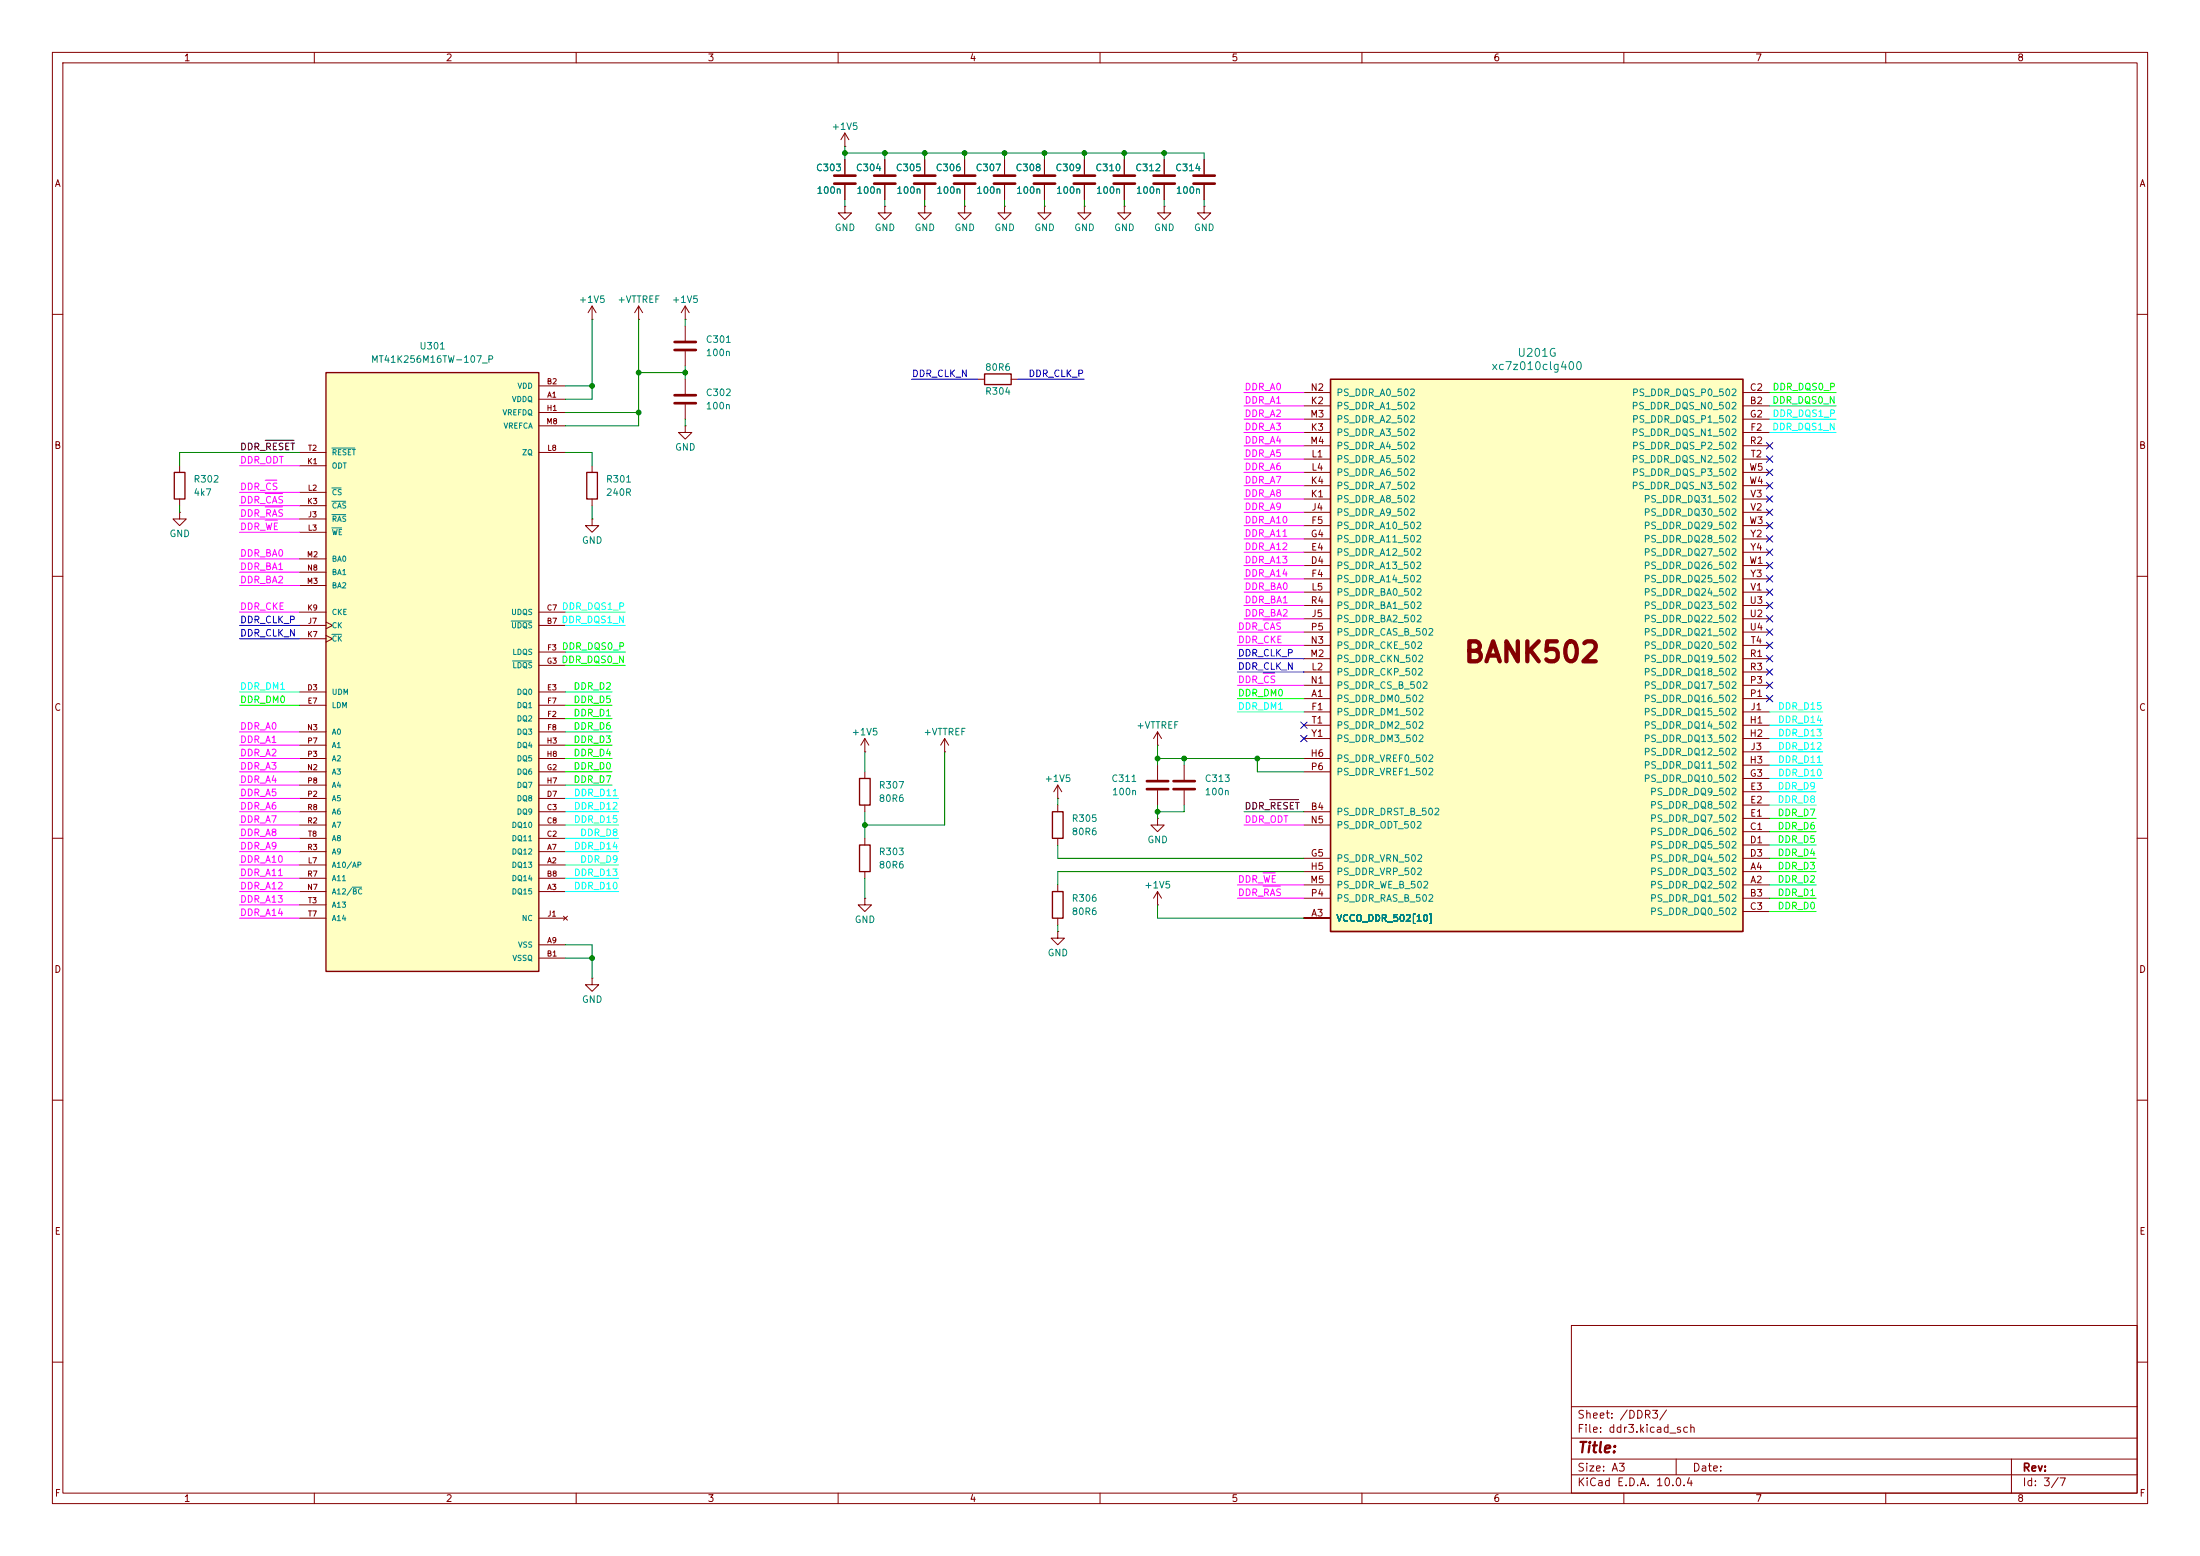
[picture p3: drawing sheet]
<svg xmlns="http://www.w3.org/2000/svg" width="420mm" height="297mm" viewBox="0 0 420 297" stroke-linecap="round" stroke-linejoin="round" font-family="sans-serif">
<g fill="none" stroke="#840000" stroke-width=".19">
<path d="M10 10h400v277h-400zM12 12h396v273h-396zM60 10v2M110 10v2M160 10v2M210 10v2M260 10v2M310 10v2M360 10v2M176.5 39.4v1.2h1.3l-1.3 1.3-1.2-1.3h1.2M176.5 39.4h.1M176.5 30.5v2.8"/>
<path d="M176.5 35.3v2.8M184.1 39.4v1.2h1.3l-1.3 1.3-1.2-1.3h1.2M184.1 39.4h.1M207 39.4v1.2h1.3l-1.3 1.3-1.3-1.3h1.3M207 39.4h.1M207 30.5v2.8M207 35.3v2.8M214.6 39.4v1.2h1.3l-1.3 1.3-1.2-1.3h1.2M214.6 39.4h.1M214.6 30.5v2.8M214.6 35.3v2.8M222.2 30.5v2.8"/>
<path d="M222.2 35.3v2.8M10 60h2M408 60h2M10 110h2M408 110h2M221 139.7l-.8 1.3M221 139.7l.7 1.3M221 139.7v2.5M10 160h2M221 142.2h.1M408 160h2M201.9 177.8v1.3h1.3l-1.3 1.2-1.2-1.2h1.2"/>
<path d="M201.9 177.8h.1M10 210h2M408 210h2M300 253h108v32h-108zM10 260h2M300 278.5h108M300 274.5h108M300 268.5h108M320 278.5v3M384 278.5v6.5M408 260h2M60 285v2"/>
<path d="M110 285v2M160 285v2M210 285v2M260 285v2M300 281.5h108M310 285v2M360 285v2"/>
</g>
<path d="M174.5 33.5h4.1M174.5 35.1h4.1M205 33.5h4M205 35.1h4M212.6 33.5h4.1M212.6 35.1h4.1M220.2 33.5h4.1M220.2 35.1h4.1" fill="none" stroke="#840000" stroke-width=".51"/>
<path d="M62.2 71.1h40.7v114.3h-40.7z" fill="#ffffc2"/>
<path d="M62.2 71.1h40.7v114.3h-40.7zM188 71.4h5v2h-5zM33.3 90.2h2v5.1h-2zM112 90.2h2v5.1h-2zM200.9 154.9h2v5.1h-2z" fill="none" stroke="#840000" stroke-width=".25"/>
<g fill="none" stroke="#840000" stroke-width=".19">
<path d="M161.3 39.4v1.2h1.3l-1.3 1.3-1.3-1.3h1.3M161.3 39.4h.1M161.3 30.5v2.8M161.3 35.3v2.8M184.1 30.5v2.8M184.1 35.3v2.8M191.8 30.5v2.8M191.8 35.3v2.8M113 58.4v2.6M113 58.4l-.7 1.3M113 58.4l.8 1.3M121.9 58.4l-.7 1.3"/>
<path d="M121.9 58.4l.8 1.3M121.9 58.4v2.6M130.8 58.4v2.6M130.8 58.4l-.8 1.3M130.8 58.4l.8 1.3M102.9 76.2h5M102.9 73.7h5M102.9 78.7h5M113 61h.1M121.9 61h.1M130.8 61h.1M130.8 62.2v2.8"/>
<path d="M130.8 67.1v2.8M130.8 72.4v2.8M130.8 77.2v2.8M186.7 72.4h1.3M193 72.4h1.3M34.3 97.8v1.3h1.3l-1.3 1.2-1.3-1.2h1.3M34.3 97.8h.1M34.3 88.9v1.3M34.3 95.3v1.2M57.1 99.1h5.1M57.1 88.9h5.1M57.1 96.5h5.1"/>
<path d="M57.1 94h5.1M57.1 86.4h5.1M102.9 86.4h5M102.9 81.3h5M113 99.1v1.2h1.3l-1.3 1.3-1.2-1.3h1.2M113 99.1h.1M113 88.9v1.3M113 95.3v1.2M130.8 81.3v1.3h1.3l-1.3 1.2-1.3-1.2h1.3M130.8 81.3h.1M57.1 119.4h5.1M57.1 116.8h5.1"/>
<path d="M57.1 101.6h5.1M57.1 106.7h5.1M57.1 111.8h5.1M57.1 109.2h5.1M62.2 118.7l1.3 .7-1.3 .6M102.9 119.4h5M102.9 116.8h5M57.1 132.1h5.1M57.1 134.6h5.1M57.1 139.7h5.1M57.1 121.9h5.1M62.2 121.3l1.3 .6-1.3 .7"/>
<path d="M102.9 132.1h5M102.9 134.6h5M102.9 137.2h5M102.9 124.5h5M102.9 139.7h5M102.9 127h5M57.1 154.9h5.1M57.1 157.5h5.1M57.1 152.4h5.1M57.1 147.3h5.1M57.1 142.2h5.1M57.1 149.9h5.1"/>
<path d="M57.1 144.8h5.1M102.9 154.9h5M102.9 157.5h5M102.9 152.4h5M102.9 147.3h5M102.9 142.2h5M102.9 149.9h5M102.9 144.8h5M201.9 153.7v1.2M221 156.2v1.3h1.2l-1.2 1.3-1.3-1.3h1.3M221 156.2h.1M226.1 146.1v2.7"/>
<path d="M226.1 150.9v2.8M57.1 165.1h5.1M57.1 170.2h5.1M57.1 162.6h5.1M57.1 167.6h5.1M57.1 160h5.1M57.1 175.3h5.1M57.1 172.7h5.1M102.9 165.1h5M102.9 170.2h5M102.9 162.6h5M102.9 167.6h5"/>
<path d="M102.9 160h5M102.9 175.3h5M107.6 174.9l.7 .7M108.3 174.9l-.7 .7M201.9 160v1.3M221 172.7h.1M221 170.2l-.8 1.3M221 170.2l.7 1.3M221 170.2v2.5M102.9 180.3h5M102.9 182.9h5M113 186.7v1.3h1.3l-1.3 1.2-1.2-1.2h1.2"/>
<path d="M113 186.7h.1"/>
</g>
<path d="M63.3 98.2h2.7M63.3 95.7h2.7M63.3 93.1h1.8M63.3 85.5h4.4M63.3 100.8h1.9M97.6 118.5h3.9M63.3 121.1h1.9M97.8 126.2h3.7M67.2 169.3h1.8" fill="none" stroke="#008484" stroke-width=".19"/>
<path d="M159.3 33.5h4M159.3 35.1h4M182.1 33.5h4.1M182.1 35.1h4.1M189.7 33.5h4.1M189.7 35.1h4.1M128.8 75.4h4M128.8 77h4M128.8 65.3h4M128.8 66.8h4M224 149.1h4.1M224 150.6h4.1" fill="none" stroke="#840000" stroke-width=".51"/>
<path d="M254 72.4h78.7v105.4h-78.7z" fill="#ffffc2"/>
<path d="M254 72.4h78.7v105.4h-78.7z" fill="none" stroke="#840000" stroke-width=".3"/>
<g fill="none" stroke="#840000" stroke-width=".19">
<path d="M161.3 27.9h.1M161.3 25.4l-.8 1.3M161.3 25.4l.8 1.3M161.3 25.4v2.5M161.3 30.5v2.8M161.3 35.3v2.8M168.9 39.4v1.2h1.3l-1.3 1.3-1.3-1.3h1.3M168.9 39.4h.1M168.9 30.5v2.8M168.9 35.3v2.8M176.5 30.5v2.8M176.5 35.3v2.8"/>
<path d="M184.1 30.5v2.8M184.1 35.3v2.8M191.8 39.4v1.2h1.2l-1.2 1.3-1.3-1.3h1.3M191.8 39.4h.1M191.8 30.5v2.8M191.8 35.3v2.8M199.4 39.4v1.2h1.3l-1.3 1.3-1.3-1.3h1.3M199.4 39.4h.1M199.4 30.5v2.8M199.4 35.3v2.8M207 30.5v2.8M207 35.3v2.8"/>
<path d="M214.6 30.5v2.8M214.6 35.3v2.8M222.2 39.4v1.2h1.3l-1.3 1.3-1.2-1.3h1.2M222.2 39.4h.1M222.2 30.5v2.8M222.2 35.3v2.8M229.9 39.4v1.2h1.2l-1.2 1.3-1.3-1.3h1.3M229.9 39.4h.1M229.9 30.5v2.8M229.9 35.3v2.8M248.9 77.5h5.1M248.9 74.9h5.1"/>
<path d="M332.7 77.5h5.1M332.7 74.9h5.1M248.9 82.6h5.1M248.9 80h5.1M248.9 97.8h5.1M248.9 95.3h5.1M248.9 92.7h5.1M248.9 87.6h5.1M248.9 90.2h5.1M248.9 85.1h5.1M332.7 82.6h5.1M332.7 80h5.1"/>
<path d="M332.7 97.8h5.1M332.7 95.3h5.1M332.7 92.7h5.1M332.7 87.6h5.1M332.7 90.2h5.1M332.7 85.1h5.1M248.9 108h5.1M248.9 105.4h5.1M248.9 110.5h5.1M248.9 100.3h5.1M248.9 102.9h5.1M248.9 118.1h5.1"/>
<path d="M248.9 113h5.1M248.9 115.6h5.1M332.7 108h5.1M332.7 105.4h5.1M332.7 110.5h5.1M332.7 100.3h5.1M332.7 102.9h5.1M332.7 118.1h5.1M332.7 113h5.1M332.7 115.6h5.1M248.9 133.4h5.1M248.9 135.9h5.1"/>
<path d="M248.9 138.4h5.1M248.9 128.3h5.1M248.9 125.7h5.1M248.9 130.8h5.1M248.9 123.2h5.1M248.9 120.7h5.1M332.7 133.4h5.1M332.7 135.9h5.1M332.7 138.4h5.1M332.7 128.3h5.1M332.7 125.7h5.1M332.7 130.8h5.1"/>
<path d="M332.7 123.2h5.1M332.7 120.7h5.1M165.1 143.5h.1M165.1 141v2.5M165.1 147.3v1.3M165.1 153.7v1.2M165.1 141l-.8 1.2M165.1 141l.8 1.2M180.3 143.5h.1M180.3 141l-.7 1.2M180.3 141l.8 1.2M180.3 141v2.5"/>
<path d="M201.9 152.4h.1M201.9 149.9l-.7 1.2M201.9 149.9l.8 1.2M201.9 149.9v2.5M221 146.1v2.7M221 150.9v2.8M248.9 154.9h5.1M248.9 141h5.1M248.9 144.8h5.1M248.9 157.5h5.1M248.9 147.3h5.1M332.7 158.8h5.1"/>
<path d="M332.7 156.2h5.1M332.7 153.7h5.1M332.7 151.1h5.1M332.7 148.6h5.1M332.7 141h5.1M332.7 146.1h5.1M332.7 143.5h5.1M165.1 171.5v1.2h1.3l-1.3 1.3-1.3-1.3h1.3M165.1 171.5h.1M165.1 160v1.3M165.1 166.4v1.2M201.9 168.9v1.3"/>
<path d="M201.9 175.3v1.2M248.9 168.9h5.1M248.9 175.3h5.1M248.9 166.4h5.1M248.9 171.5h5.1M248.9 163.8h5.1M332.7 168.9h5.1M332.7 166.4h5.1M332.7 171.5h5.1M332.7 174h5.1M332.7 161.3h5.1M332.7 163.8h5.1"/>
</g>
<path d="M166.9 33.5h4M166.9 35.1h4M197.4 33.5h4M197.4 35.1h4M227.8 33.5h4.1M227.8 35.1h4.1M218.9 149.1h4.1M218.9 150.6h4.1" fill="none" stroke="#840000" stroke-width=".51"/>
<path d="M164.1 148.6h2v5.1h-2zM164.1 161.3h2v5.1h-2zM200.9 170.2h2v5.1h-2z" fill="none" stroke="#840000" stroke-width=".25"/>
<g fill="none" stroke="#f0f" stroke-width=".19">
<path d="M237.5 77.5h11.4M237.5 74.9h11.4M45.7 99.1h11.4M45.7 96.5h11.4M45.7 88.9h11.4M45.7 94h11.4M50.6 91.7h2.3M50.6 99.3h2.4M50.6 96.7h3.3M50.6 94.2h3.3M237.5 82.6h11.4M237.5 85.1h11.4"/>
<path d="M237.5 80h11.4M237.5 92.7h11.4M237.5 87.6h11.4M237.5 90.2h11.4M237.5 95.3h11.4M237.5 97.8h11.4M45.7 116.8h11.4M45.7 101.6h11.4M45.7 111.8h11.4M45.7 106.7h11.4M45.7 109.2h11.4M237.5 100.3h11.4"/>
<path d="M237.5 102.9h11.4M237.5 105.4h11.4M237.5 108h11.4M237.5 110.5h11.4M237.5 113h11.4M237.5 115.6h11.4M237.5 118.1h11.4M241.1 118.3h3.3M45.7 139.7h11.4M236.2 130.8h12.7M236.2 123.2h12.7M236.2 120.7h12.7"/>
<path d="M241.1 128.5h2.3M45.7 157.5h11.4M45.7 147.3h11.4M45.7 144.8h11.4M45.7 142.2h11.4M45.7 149.9h11.4M45.7 154.9h11.4M45.7 152.4h11.4M237.5 157.5h11.4M45.7 165.1h11.4M45.7 162.6h11.4M45.7 167.6h11.4"/>
<path d="M45.7 175.3h11.4M45.7 170.2h11.4M45.7 172.7h11.4M45.7 160h11.4M236.2 171.5h12.7M236.2 168.9h12.7M241.1 166.6h2.4M241.1 169.1h3.3"/>
</g>
<path d="M50.6 84h5.5M242.4 152.6h5.5" fill="none" stroke="#000" stroke-width=".19"/>
<g fill="none" stroke="#008400" stroke-width=".19">
<path d="M161.3 29.2h68.6v1.3M161.3 27.9v2.6M161.3 38.1v1.3M168.9 29.2v1.3M168.9 38.1v1.3M176.5 29.2v1.3M176.5 38.1v1.3M184.1 29.2v1.3M184.1 38.1v1.3M191.8 29.2v1.3M191.8 38.1v1.3M199.4 29.2v1.3"/>
<path d="M199.4 38.1v1.3M207 29.2v1.3M207 38.1v1.3M214.6 29.2v1.3M214.6 38.1v1.3M222.2 29.2v1.3M222.2 38.1v1.3M229.9 38.1v1.3M107.9 78.7h14M107.9 73.7h5.1M113 61v15.2h-5.1M121.9 61v20.3h-14"/>
<path d="M121.9 71.1h8.9M130.8 61v1.2M130.8 69.9v2.5M34.3 96.5v1.3M57.1 86.4h-22.8v2.5M107.9 86.4h5.1v2.5M113 96.5v2.6M130.8 80v1.3M165.1 143.5v3.8M165.1 154.9v5.1M180.3 143.5v14h-15.2M201.9 152.4v1.3"/>
<path d="M221 142.2v3.9M221 153.7v2.5M221 144.8h27.9M226.1 144.8v1.3M226.1 153.7v1.2h-5.1M237.5 154.9h11.4M240 144.8v2.5h8.9M165.1 167.6v3.9M201.9 161.3v2.5h47M201.9 176.5v1.3M221 172.7v2.6h27.9M248.9 166.4h-47v2.5"/>
<path d="M107.9 180.3h5.1v6.4M107.9 182.9h5.1"/>
</g>
<path d="M174 72.4h12.7M194.3 72.4h12.7M45.7 119.4h11.4M45.7 121.9h11.4M236.2 125.7h12.7M236.2 128.3h12.7" fill="none" stroke="#00f" stroke-width=".19"/>
<g fill="none" stroke="#0ff" stroke-width=".19">
<path d="M337.8 80h12.7M337.8 82.6h12.7M107.9 116.8h11.5M107.9 119.4h11.5M45.7 132.1h11.4M236.2 135.9h12.7M337.8 135.9h10.2M337.8 138.4h10.2M107.9 157.5h10.2M107.9 152.4h10.2M107.9 154.9h10.2M337.8 153.7h8.9"/>
<path d="M337.8 151.1h8.9M337.8 143.5h10.2M337.8 146.1h10.2M337.8 148.6h10.2M337.8 141h10.2M107.9 162.6h10.2M107.9 160h10.2M107.9 167.6h10.2M107.9 170.2h10.2M107.9 165.1h10.2"/>
</g>
<g fill="none" stroke="#0f0" stroke-width=".19">
<path d="M337.8 77.5h12.7M337.8 74.9h12.7M45.7 134.6h11.4M107.9 124.5h11.5M107.9 127h11.5M107.9 132.1h8.9M107.9 139.7h8.9M107.9 134.6h8.9M107.9 137.2h8.9M236.2 133.4h12.7M107.9 142.2h8.9M107.9 147.3h8.9"/>
<path d="M107.9 144.8h8.9M107.9 149.9h8.9M337.8 156.2h8.9M337.8 158.8h8.9M337.8 166.4h8.9M337.8 168.9h8.9M337.8 174h8.9M337.8 171.5h8.9M337.8 161.3h8.9M337.8 163.8h8.9"/>
</g>
<g fill="none" stroke="#000084" stroke-width=".19">
<path d="M337.2 94.6l1.2 1.3M337.2 99.7l1.2 1.2M337.2 97.2l1.2 1.2M337.2 92.1l1.2 1.2M337.2 89.6l1.2 1.2M337.2 87l1.2 1.2M337.2 84.5l1.2 1.2M338.4 94.6l-1.2 1.3M338.4 99.7l-1.2 1.2M338.4 97.2l-1.2 1.2M338.4 92.1l-1.2 1.2M338.4 89.6l-1.2 1.2"/>
<path d="M338.4 87l-1.2 1.2M338.4 84.5l-1.2 1.2M337.2 109.9l1.2 1.2M337.2 104.8l1.2 1.2M337.2 102.3l1.2 1.2M337.2 107.3l1.2 1.3M337.2 117.5l1.2 1.2M337.2 112.4l1.2 1.2M337.2 115l1.2 1.2M338.4 109.9l-1.2 1.2M338.4 104.8l-1.2 1.2M338.4 102.3l-1.2 1.2"/>
<path d="M338.4 107.3l-1.2 1.3M338.4 117.5l-1.2 1.2M338.4 112.4l-1.2 1.2M338.4 115l-1.2 1.2M248.3 137.8l1.2 1.2M249.5 137.8l-1.2 1.2M337.2 120l1.2 1.3M337.2 122.6l1.2 1.2M337.2 127.7l1.2 1.2M337.2 125.1l1.2 1.2M337.2 132.7l1.2 1.3M337.2 130.2l1.2 1.2"/>
<path d="M338.4 120l-1.2 1.3M338.4 122.6l-1.2 1.2M338.4 127.7l-1.2 1.2M338.4 125.1l-1.2 1.2M338.4 132.7l-1.2 1.3M338.4 130.2l-1.2 1.2M248.3 140.4l1.2 1.2M249.5 140.4l-1.2 1.2"/>
</g>
<g fill="#008400" stroke="#008400" stroke-width=".19">
<circle cx="222.2" cy="29.2" r=".46"/>
<circle cx="226.1" cy="144.8" r=".46"/>
<circle cx="240" cy="144.8" r=".46"/>
<circle cx="221" cy="144.8" r=".46"/>
<circle cx="184.1" cy="29.2" r=".46"/>
<circle cx="176.5" cy="29.2" r=".46"/>
<circle cx="199.4" cy="29.2" r=".46"/>
<circle cx="191.8" cy="29.2" r=".46"/>
<circle cx="168.9" cy="29.2" r=".46"/>
<circle cx="214.6" cy="29.2" r=".46"/>
<circle cx="207" cy="29.2" r=".46"/>
<circle cx="130.8" cy="71.1" r=".46"/>
<circle cx="121.9" cy="78.7" r=".46"/>
<circle cx="161.3" cy="29.2" r=".46"/>
<circle cx="113" cy="73.7" r=".46"/>
<circle cx="121.9" cy="71.1" r=".46"/>
<circle cx="113" cy="182.9" r=".46"/>
<circle cx="221" cy="154.9" r=".46"/>
<circle cx="165.1" cy="157.5" r=".46"/>
</g>
<text font-size="3.8" fill="#840000" x="279.2" y="127.4">BANK502</text>
<text font-size="2" fill="#840000" x="301" y="277.8">Title:</text>
<g font-size="1.5" fill="#008484">
<text x="284.6" y="71">xc7z010clg400</text>
<text x="289.6" y="68.5">U201G</text>
</g>
<g font-size="1.5" fill="#840000">
<text x="301" y="273.8">File: ddr3.kicad_sch</text>
<text x="301" y="271.1">Sheet: /DDR3/</text>
<text x="301" y="281.2">Size: A3</text>
<text x="323" y="281.2">Date:</text>
<text x="386" y="281.2">Rev:</text>
<text x="301" y="284">KiCad E.D.A. 10.0.4</text>
<text x="386" y="284">Id: 3/7</text>
</g>
<g font-size="1.3" fill="#840000">
<text x="35" y="12">1</text>
<text x="85" y="12">2</text>
<text x="135" y="12">3</text>
<text x="185" y="12">4</text>
<text x="235" y="12">5</text>
<text x="285" y="12">6</text>
<text x="335" y="12">7</text>
<text x="385" y="12">8</text>
<text x="10.3" y="36">A</text>
<text x="408.3" y="36">A</text>
<text x="250.1" y="74.9">N2</text>
<text x="250.1" y="77.4">K2</text>
<text x="333.9" y="77.4">B2</text>
<text x="333.9" y="74.9">C2</text>
<text x="250" y="80">M3</text>
<text x="250.1" y="82.5">K3</text>
<text x="333.9" y="80">G2</text>
<text x="334" y="82.5">F2</text>
<text x="10.3" y="86">B</text>
<text x="250" y="85.1">M4</text>
<text x="250.2" y="87.6">L1</text>
<text x="333.9" y="85.1">R2</text>
<text x="334.1" y="87.6">T2</text>
<text x="408.2" y="86">B</text>
<text x="250.1" y="95.2">K1</text>
<text x="250.1" y="92.7">K4</text>
<text x="250.2" y="90.1">L4</text>
<text x="333.8" y="92.7">W4</text>
<text x="333.8" y="90.1">W5</text>
<text x="334" y="95.2">V3</text>
<text x="250.2" y="100.3">F5</text>
<text x="250.3" y="97.8">J4</text>
<text x="333.8" y="100.3">W3</text>
<text x="334" y="97.8">V2</text>
<text x="250.1" y="107.9">D4</text>
<text x="250.1" y="102.8">G4</text>
<text x="250.2" y="105.4">E4</text>
<text x="333.8" y="107.9">W1</text>
<text x="334" y="102.8">Y2</text>
<text x="334" y="105.4">Y4</text>
<text x="250.2" y="110.5">F4</text>
<text x="250.2" y="113">L5</text>
<text x="334" y="113">V1</text>
<text x="334" y="110.5">Y3</text>
<text x="250.1" y="115.5">R4</text>
<text x="250.3" y="118.1">J5</text>
<text x="333.9" y="118.1">U2</text>
<text x="333.9" y="115.5">U3</text>
<text x="250" y="125.7">M2</text>
<text x="250.1" y="123.2">N3</text>
<text x="250.1" y="120.6">P5</text>
<text x="333.9" y="120.6">U4</text>
<text x="333.9" y="125.7">R1</text>
<text x="334.1" y="123.2">T4</text>
<text x="250.1" y="130.8">N1</text>
<text x="250.2" y="128.2">L2</text>
<text x="333.9" y="130.8">P3</text>
<text x="333.9" y="128.2">R3</text>
<text x="10.3" y="136">C</text>
<text x="250.2" y="133.3">A1</text>
<text x="250.2" y="135.9">F1</text>
<text x="333.9" y="133.3">P1</text>
<text x="334.1" y="135.9">J1</text>
<text x="408.2" y="136">C</text>
<text x="250.2" y="140.9">Y1</text>
<text x="250.3" y="138.4">T1</text>
<text x="333.9" y="138.4">H1</text>
<text x="333.9" y="140.9">H2</text>
<text x="334.1" y="143.5">J3</text>
<text x="250.1" y="144.8">H6</text>
<text x="250.1" y="147.3">P6</text>
<text x="333.9" y="146">H3</text>
<text x="333.9" y="148.6">G3</text>
<text x="250.1" y="154.9">B4</text>
<text x="334" y="153.6">E2</text>
<text x="334" y="151.1">E3</text>
<text x="250.1" y="157.5">N5</text>
<text x="333.9" y="158.7">C1</text>
<text x="333.9" y="161.3">D1</text>
<text x="334" y="156.2">E1</text>
<text x="250.1" y="166.3">H5</text>
<text x="250.1" y="163.8">G5</text>
<text x="333.9" y="163.8">D3</text>
<text x="334" y="166.3">A4</text>
<text x="250" y="168.9">M5</text>
<text x="250.1" y="171.4">P4</text>
<text x="333.9" y="171.4">B3</text>
<text x="333.9" y="174">C3</text>
<text x="334" y="168.9">A2</text>
<text x="250.2" y="175.2">A3</text>
<text x="10.3" y="186">D</text>
<text x="408.2" y="186">D</text>
<text x="10.3" y="236">E</text>
<text x="408.3" y="236">E</text>
<text x="10.3" y="286">F</text>
<text x="35" y="287">1</text>
<text x="85" y="287">2</text>
<text x="135" y="287">3</text>
<text x="185" y="287">4</text>
<text x="235" y="287">5</text>
<text x="285" y="287">6</text>
<text x="335" y="287">7</text>
<text x="385" y="287">8</text>
<text x="408.3" y="286">F</text>
</g>
<g font-size="1.3" fill="#008484">
<text x="158.6" y="25.1">+1V5</text>
<text x="155.7" y="33">C303</text>
<text x="163.3" y="33">C304</text>
<text x="170.9" y="33">C305</text>
<text x="178.5" y="33">C306</text>
<text x="186.2" y="33">C307</text>
<text x="193.8" y="33">C308</text>
<text x="201.4" y="33">C309</text>
<text x="209" y="33">C310</text>
<text x="216.6" y="33">C312</text>
<text x="224.3" y="33">C314</text>
<text x="155.8" y="37.3">100n</text>
<text x="163.4" y="37.3">100n</text>
<text x="171" y="37.3">100n</text>
<text x="178.7" y="37.3">100n</text>
<text x="186.3" y="37.3">100n</text>
<text x="193.9" y="37.3">100n</text>
<text x="201.5" y="37.3">100n</text>
<text x="209.1" y="37.3">100n</text>
<text x="216.8" y="37.3">100n</text>
<text x="224.4" y="37.3">100n</text>
<text x="159.3" y="44.4">GND</text>
<text x="166.9" y="44.4">GND</text>
<text x="174.5" y="44.4">GND</text>
<text x="182.1" y="44.4">GND</text>
<text x="189.7" y="44.4">GND</text>
<text x="197.4" y="44.4">GND</text>
<text x="205" y="44.4">GND</text>
<text x="212.6" y="44.4">GND</text>
<text x="220.2" y="44.4">GND</text>
<text x="227.8" y="44.4">GND</text>
<text x="110.4" y="58.1">+1V5</text>
<text x="117.8" y="58.1">+VTTREF</text>
<text x="128.2" y="58.1">+1V5</text>
<text x="134.6" y="65.7">C301</text>
<text x="70.7" y="69.6">MT41K256M16TW-107_P</text>
<text x="80" y="67">U301</text>
<text x="134.6" y="68.3">100n</text>
<text x="187.9" y="71.1">80R6</text>
<text x="134.6" y="75.9">C302</text>
<text x="187.9" y="75.6">R304</text>
<text x="255" y="75.9">PS_DDR_A0_502</text>
<text x="311.4" y="75.9">PS_DDR_DQS_P0_502</text>
<text x="134.6" y="78.4">100n</text>
<text x="255" y="78.4">PS_DDR_A1_502</text>
<text x="255" y="83.5">PS_DDR_A3_502</text>
<text x="255" y="81">PS_DDR_A2_502</text>
<text x="311.4" y="78.4">PS_DDR_DQS_N0_502</text>
<text x="311.4" y="83.5">PS_DDR_DQS_N1_502</text>
<text x="311.4" y="81">PS_DDR_DQS_P1_502</text>
<text x="128.8" y="86.3">GND</text>
<text x="255" y="88.6">PS_DDR_A5_502</text>
<text x="255" y="86.1">PS_DDR_A4_502</text>
<text x="311.4" y="88.6">PS_DDR_DQS_N2_502</text>
<text x="311.4" y="86.1">PS_DDR_DQS_P2_502</text>
<text x="36.8" y="92.4">R302</text>
<text x="36.8" y="95">4k7</text>
<text x="115.6" y="92.4">R301</text>
<text x="115.6" y="95">240R</text>
<text x="255" y="93.7">PS_DDR_A7_502</text>
<text x="255" y="91.1">PS_DDR_A6_502</text>
<text x="311.4" y="93.7">PS_DDR_DQS_N3_502</text>
<text x="311.4" y="91.1">PS_DDR_DQS_P3_502</text>
<text x="255" y="101.3">PS_DDR_A10_502</text>
<text x="255" y="98.8">PS_DDR_A9_502</text>
<text x="255" y="96.2">PS_DDR_A8_502</text>
<text x="313.7" y="98.8">PS_DDR_DQ30_502</text>
<text x="313.7" y="96.2">PS_DDR_DQ31_502</text>
<text x="313.7" y="101.3">PS_DDR_DQ29_502</text>
<text x="32.3" y="102.8">GND</text>
<text x="111" y="104.1">GND</text>
<text x="255" y="106.4">PS_DDR_A12_502</text>
<text x="255" y="103.8">PS_DDR_A11_502</text>
<text x="313.7" y="103.8">PS_DDR_DQ28_502</text>
<text x="313.7" y="106.4">PS_DDR_DQ27_502</text>
<text x="255" y="108.9">PS_DDR_A13_502</text>
<text x="255" y="111.5">PS_DDR_A14_502</text>
<text x="313.7" y="108.9">PS_DDR_DQ26_502</text>
<text x="313.7" y="111.5">PS_DDR_DQ25_502</text>
<text x="255" y="119.1">PS_DDR_BA2_502</text>
<text x="255" y="114">PS_DDR_BA0_502</text>
<text x="255" y="116.5">PS_DDR_BA1_502</text>
<text x="313.7" y="119.1">PS_DDR_DQ22_502</text>
<text x="313.7" y="116.5">PS_DDR_DQ23_502</text>
<text x="313.7" y="114">PS_DDR_DQ24_502</text>
<text x="255" y="124.2">PS_DDR_CKE_502</text>
<text x="255" y="121.6">PS_DDR_CAS_B_502</text>
<text x="313.7" y="124.2">PS_DDR_DQ20_502</text>
<text x="313.7" y="121.6">PS_DDR_DQ21_502</text>
<text x="255" y="129.2">PS_DDR_CKP_502</text>
<text x="255" y="126.7">PS_DDR_CKN_502</text>
<text x="255" y="131.8">PS_DDR_CS_B_502</text>
<text x="313.7" y="131.8">PS_DDR_DQ17_502</text>
<text x="313.7" y="126.7">PS_DDR_DQ19_502</text>
<text x="313.7" y="129.2">PS_DDR_DQ18_502</text>
<text x="255" y="134.3">PS_DDR_DM0_502</text>
<text x="255" y="136.9">PS_DDR_DM1_502</text>
<text x="313.7" y="136.9">PS_DDR_DQ15_502</text>
<text x="313.7" y="134.3">PS_DDR_DQ16_502</text>
<text x="162.5" y="140.7">+1V5</text>
<text x="176.2" y="140.7">+VTTREF</text>
<text x="216.8" y="139.4">+VTTREF</text>
<text x="255" y="139.4">PS_DDR_DM2_502</text>
<text x="255" y="141.9">PS_DDR_DM3_502</text>
<text x="313.7" y="139.4">PS_DDR_DQ14_502</text>
<text x="313.7" y="141.9">PS_DDR_DQ13_502</text>
<text x="199.3" y="149.6">+1V5</text>
<text x="212.1" y="149.6">C311</text>
<text x="229.9" y="149.6">C313</text>
<text x="255" y="145.8">PS_DDR_VREF0_502</text>
<text x="255" y="148.3">PS_DDR_VREF1_502</text>
<text x="313.7" y="149.6">PS_DDR_DQ10_502</text>
<text x="313.7" y="147">PS_DDR_DQ11_502</text>
<text x="313.7" y="144.5">PS_DDR_DQ12_502</text>
<text x="167.6" y="150.8">R307</text>
<text x="167.6" y="153.4">80R6</text>
<text x="212.2" y="152.1">100n</text>
<text x="229.9" y="152.1">100n</text>
<text x="255" y="155.9">PS_DDR_DRST_B_502</text>
<text x="314.9" y="154.6">PS_DDR_DQ8_502</text>
<text x="314.9" y="152.1">PS_DDR_DQ9_502</text>
<text x="204.5" y="157.2">R305</text>
<text x="204.5" y="159.7">80R6</text>
<text x="218.9" y="161.2">GND</text>
<text x="255" y="158.5">PS_DDR_ODT_502</text>
<text x="314.9" y="159.7">PS_DDR_DQ6_502</text>
<text x="314.9" y="157.2">PS_DDR_DQ7_502</text>
<text x="167.6" y="163.5">R303</text>
<text x="167.6" y="166.1">80R6</text>
<text x="255" y="164.8">PS_DDR_VRN_502</text>
<text x="255" y="167.3">PS_DDR_VRP_502</text>
<text x="314.9" y="167.3">PS_DDR_DQ3_502</text>
<text x="314.9" y="162.3">PS_DDR_DQ5_502</text>
<text x="314.9" y="164.8">PS_DDR_DQ4_502</text>
<text x="204.5" y="172.4">R306</text>
<text x="218.3" y="169.9">+1V5</text>
<text x="255" y="169.9">PS_DDR_WE_B_502</text>
<text x="255" y="172.4">PS_DDR_RAS_B_502</text>
<text x="314.9" y="169.9">PS_DDR_DQ2_502</text>
<text x="314.9" y="172.4">PS_DDR_DQ1_502</text>
<text x="163.1" y="176.5">GND</text>
<text x="204.5" y="175">80R6</text>
<text x="255" y="176.2">VCCO_DDR_502[10]</text>
<text x="314.9" y="175">PS_DDR_DQ0_502</text>
<text x="199.9" y="182.8">GND</text>
<text x="111" y="191.7">GND</text>
</g>
<g font-size="1.3" fill="#00f">
<text x="174" y="72.3">DDR_CLK_N</text>
<text x="196.2" y="72.3">DDR_CLK_P</text>
<text x="45.7" y="119.3">DDR_CLK_P</text>
<text x="45.7" y="121.8">DDR_CLK_N</text>
<text x="236.2" y="125.6">DDR_CLK_P</text>
<text x="236.2" y="128.1">DDR_CLK_N</text>
</g>
<g font-size="1.3" fill="#f0f">
<text x="237.5" y="77.3">DDR_A1</text>
<text x="237.5" y="74.8">DDR_A0</text>
<text x="237.5" y="79.9">DDR_A2</text>
<text x="237.5" y="82.4">DDR_A3</text>
<text x="45.7" y="88.8">DDR_ODT</text>
<text x="237.5" y="87.5">DDR_A5</text>
<text x="237.5" y="85">DDR_A4</text>
<text x="45.7" y="93.9">DDR_CS</text>
<text x="237.5" y="90">DDR_A6</text>
<text x="237.5" y="92.6">DDR_A7</text>
<text x="237.5" y="95.1">DDR_A8</text>
<text x="45.7" y="101.5">DDR_WE</text>
<text x="45.7" y="98.9">DDR_RAS</text>
<text x="45.7" y="96.4">DDR_CAS</text>
<text x="237.5" y="100.2">DDR_A10</text>
<text x="237.5" y="97.7">DDR_A9</text>
<text x="45.7" y="106.6">DDR_BA0</text>
<text x="237.5" y="107.8">DDR_A13</text>
<text x="237.5" y="105.3">DDR_A12</text>
<text x="237.5" y="102.7">DDR_A11</text>
<text x="45.7" y="109.1">DDR_BA1</text>
<text x="45.7" y="111.6">DDR_BA2</text>
<text x="237.5" y="112.9">DDR_BA0</text>
<text x="237.5" y="110.4">DDR_A14</text>
<text x="45.7" y="116.7">DDR_CKE</text>
<text x="237.5" y="115.4">DDR_BA1</text>
<text x="237.5" y="118">DDR_BA2</text>
<text x="236.2" y="120.5">DDR_CAS</text>
<text x="236.2" y="123.1">DDR_CKE</text>
<text x="236.2" y="130.7">DDR_CS</text>
<text x="45.7" y="139.6">DDR_A0</text>
<text x="45.7" y="142.1">DDR_A1</text>
<text x="45.7" y="149.7">DDR_A4</text>
<text x="45.7" y="144.7">DDR_A2</text>
<text x="45.7" y="147.2">DDR_A3</text>
<text x="45.7" y="152.3">DDR_A5</text>
<text x="45.7" y="154.8">DDR_A6</text>
<text x="45.7" y="157.4">DDR_A7</text>
<text x="45.7" y="159.9">DDR_A8</text>
<text x="237.5" y="157.4">DDR_ODT</text>
<text x="45.7" y="165">DDR_A10</text>
<text x="45.7" y="162.4">DDR_A9</text>
<text x="45.7" y="167.5">DDR_A11</text>
<text x="45.7" y="170.1">DDR_A12</text>
<text x="45.7" y="172.6">DDR_A13</text>
<text x="236.2" y="168.8">DDR_WE</text>
<text x="236.2" y="171.3">DDR_RAS</text>
<text x="45.7" y="175.1">DDR_A14</text>
</g>
<g font-size="1.3" fill="#0f0">
<text x="338.2" y="77.3">DDR_DQS0_N</text>
<text x="338.3" y="74.8">DDR_DQS0_P</text>
<text x="107.1" y="124.3">DDR_DQS0_P</text>
<text x="107.1" y="126.9">DDR_DQS0_N</text>
<text x="109.4" y="132">DDR_D2</text>
<text x="45.7" y="134.5">DDR_DM0</text>
<text x="109.4" y="134.5">DDR_D5</text>
<text x="109.4" y="137">DDR_D1</text>
<text x="236.2" y="133.2">DDR_DM0</text>
<text x="109.4" y="142.1">DDR_D3</text>
<text x="109.4" y="139.6">DDR_D6</text>
<text x="109.4" y="149.7">DDR_D7</text>
<text x="109.4" y="144.7">DDR_D4</text>
<text x="109.4" y="147.2">DDR_D0</text>
<text x="339.2" y="161.2">DDR_D5</text>
<text x="339.2" y="158.6">DDR_D6</text>
<text x="339.2" y="156.1">DDR_D7</text>
<text x="339.2" y="163.7">DDR_D4</text>
<text x="339.2" y="166.2">DDR_D3</text>
<text x="339.2" y="171.3">DDR_D1</text>
<text x="339.2" y="168.8">DDR_D2</text>
<text x="339.2" y="173.9">DDR_D0</text>
</g>
<g font-size="1.3" fill="#0ff">
<text x="338.2" y="82.4">DDR_DQS1_N</text>
<text x="338.3" y="79.9">DDR_DQS1_P</text>
<text x="107.1" y="119.3">DDR_DQS1_N</text>
<text x="107.1" y="116.7">DDR_DQS1_P</text>
<text x="45.7" y="132">DDR_DM1</text>
<text x="236.2" y="135.8">DDR_DM1</text>
<text x="339.3" y="135.8">DDR_D15</text>
<text x="339.3" y="143.4">DDR_D12</text>
<text x="339.3" y="138.3">DDR_D14</text>
<text x="339.3" y="140.8">DDR_D13</text>
<text x="339.3" y="148.5">DDR_D10</text>
<text x="339.3" y="145.9">DDR_D11</text>
<text x="109.4" y="154.8">DDR_D12</text>
<text x="109.4" y="152.3">DDR_D11</text>
<text x="339.2" y="153.5">DDR_D8</text>
<text x="339.2" y="151">DDR_D9</text>
<text x="109.4" y="157.4">DDR_D15</text>
<text x="110.6" y="159.9">DDR_D8</text>
<text x="109.4" y="167.5">DDR_D13</text>
<text x="109.4" y="162.4">DDR_D14</text>
<text x="110.6" y="165">DDR_D9</text>
<text x="109.4" y="170.1">DDR_D10</text>
</g>
<g font-size="1.3">
<text x="45.7" y="86.2">DDR_RESET</text>
<text x="237.5" y="154.8">DDR_RESET</text>
</g>
<g font-size="1" fill="#008484">
<text x="97.6" y="77">VDDQ</text>
<text x="98.7" y="74.4">VDD</text>
<text x="95.8" y="79.5">VREFDQ</text>
<text x="96" y="82.1">VREFCA</text>
<text x="63.2" y="89.7">ODT</text>
<text x="63.2" y="87.1">RESET</text>
<text x="99.6" y="87.1">ZQ</text>
<text x="63.2" y="94.8">CS</text>
<text x="63.2" y="99.8">RAS</text>
<text x="63.2" y="97.3">CAS</text>
<text x="63.2" y="102.4">WE</text>
<text x="63.2" y="107.5">BA0</text>
<text x="63.2" y="112.5">BA2</text>
<text x="63.2" y="110">BA1</text>
<text x="63.2" y="117.6">CKE</text>
<text x="97.5" y="117.6">UDQS</text>
<text x="63.2" y="120.2">CK</text>
<text x="63.2" y="122.7">CK</text>
<text x="97.5" y="120.2">UDQS</text>
<text x="97.7" y="125.2">LDQS</text>
<text x="97.7" y="127.8">LDQS</text>
<text x="63.2" y="132.9">UDM</text>
<text x="63.2" y="135.4">LDM</text>
<text x="98.6" y="132.9">DQ0</text>
<text x="98.6" y="137.9">DQ2</text>
<text x="98.6" y="135.4">DQ1</text>
<text x="63.2" y="140.5">A0</text>
<text x="63.2" y="143">A1</text>
<text x="98.6" y="140.5">DQ3</text>
<text x="98.6" y="143">DQ4</text>
<text x="63.2" y="148.1">A3</text>
<text x="63.2" y="145.6">A2</text>
<text x="98.6" y="148.1">DQ6</text>
<text x="98.6" y="145.6">DQ5</text>
<text x="63.2" y="153.2">A5</text>
<text x="63.2" y="150.6">A4</text>
<text x="63.2" y="155.7">A6</text>
<text x="98.6" y="155.7">DQ9</text>
<text x="98.6" y="153.2">DQ8</text>
<text x="98.6" y="150.6">DQ7</text>
<text x="63.2" y="158.3">A7</text>
<text x="63.2" y="160.8">A8</text>
<text x="97.6" y="160.8">DQ11</text>
<text x="97.6" y="158.3">DQ10</text>
<text x="63.2" y="165.9">A10/AP</text>
<text x="63.2" y="163.3">A9</text>
<text x="97.6" y="165.9">DQ13</text>
<text x="97.6" y="163.3">DQ12</text>
<text x="63.2" y="171">A12/BC</text>
<text x="63.2" y="168.4">A11</text>
<text x="63.2" y="173.5">A13</text>
<text x="97.6" y="171">DQ15</text>
<text x="97.6" y="168.4">DQ14</text>
<text x="63.2" y="176">A14</text>
<text x="99.5" y="176">NC</text>
<text x="97.7" y="183.7">VSSQ</text>
<text x="98.8" y="181.1">VSS</text>
</g>
<g font-size="1" fill="#840000">
<text x="104.3" y="73.6">B2</text>
<text x="104.4" y="76.1">A1</text>
<text x="104.2" y="81.2">M8</text>
<text x="104.3" y="78.7">H1</text>
<text x="58.6" y="88.8">K1</text>
<text x="58.7" y="86.3">T2</text>
<text x="104.4" y="86.3">L8</text>
<text x="58.7" y="93.9">L2</text>
<text x="58.6" y="96.4">K3</text>
<text x="58.7" y="101.5">L3</text>
<text x="58.7" y="99">J3</text>
<text x="58.5" y="106.6">M2</text>
<text x="58.5" y="111.7">M3</text>
<text x="58.5" y="109.1">N8</text>
<text x="58.6" y="116.8">K9</text>
<text x="58.7" y="119.3">J7</text>
<text x="104.3" y="119.3">B7</text>
<text x="104.3" y="116.8">C7</text>
<text x="58.6" y="121.8">K7</text>
<text x="104.4" y="124.4">F3</text>
<text x="104.3" y="126.9">G3</text>
<text x="58.6" y="132">D3</text>
<text x="58.6" y="134.5">E7</text>
<text x="104.3" y="132">E3</text>
<text x="104.4" y="137.1">F2</text>
<text x="104.4" y="134.5">F7</text>
<text x="58.5" y="139.6">N3</text>
<text x="58.6" y="142.2">P7</text>
<text x="104.3" y="142.2">H3</text>
<text x="104.4" y="139.6">F8</text>
<text x="58.5" y="147.2">N2</text>
<text x="58.6" y="144.7">P3</text>
<text x="58.6" y="149.8">P8</text>
<text x="104.3" y="149.8">H7</text>
<text x="104.3" y="144.7">H8</text>
<text x="104.3" y="147.2">G2</text>
<text x="58.6" y="152.3">P2</text>
<text x="58.6" y="154.9">R8</text>
<text x="104.3" y="154.9">C3</text>
<text x="104.3" y="152.3">D7</text>
<text x="58.6" y="157.4">R2</text>
<text x="58.7" y="159.9">T8</text>
<text x="104.3" y="159.9">C2</text>
<text x="104.3" y="157.4">C8</text>
<text x="58.6" y="162.5">R3</text>
<text x="58.6" y="167.6">R7</text>
<text x="58.7" y="165">L7</text>
<text x="104.3" y="167.6">B8</text>
<text x="104.4" y="165">A2</text>
<text x="104.4" y="162.5">A7</text>
<text x="58.5" y="170.1">N7</text>
<text x="58.7" y="172.6">T3</text>
<text x="104.4" y="170.1">A3</text>
<text x="58.7" y="175.2">T7</text>
<text x="104.4" y="175.2">J1</text>
<text x="104.3" y="182.8">B1</text>
<text x="104.4" y="180.3">A9</text>
</g>
</svg>
